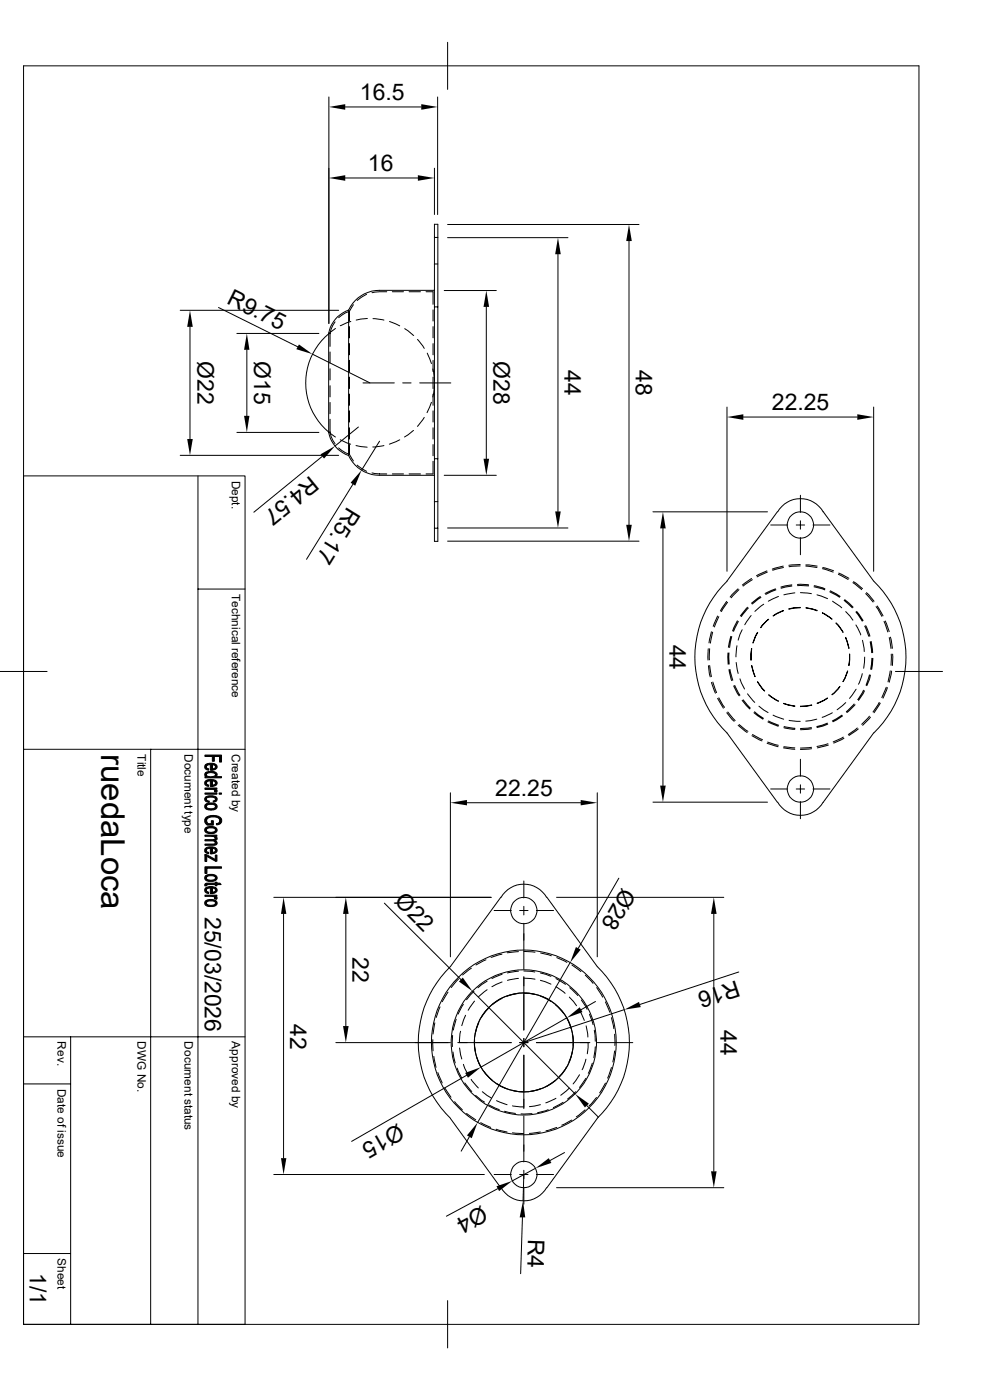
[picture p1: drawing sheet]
<svg xmlns="http://www.w3.org/2000/svg" width="210mm" height="297mm" viewBox="0 0 210 297" stroke-linecap="round" stroke-linejoin="round" font-family="sans-serif">
<g fill="none" stroke="#000" stroke-width=".21">
<path d="M5 14h189.9v267h-189.9zM95 9v10M69.8 20.6v48M73.2 22.7h16.2M73.2 37.8h15.4M92.2 35.7v9.8M92.8 20.6v24.9M92.2 50.4v14.7M92.2 56h.7M92.9 50.4h-.7v-2.8h.7v67.3h-.7v-2.8M95 47.6h40.6M95 50.4h25.5"/>
<path d="M118.4 53.9v54.6M133.4 51.1v60.2M38.2 65.8h33.6M40.3 69.3v23.8M46.4 65.2l16.8 8.4M50.2 70.7h17.4M52.4 74.2v14M66.3 75.1l12.2 6.1M69.7 70.7v21M69.7 70.7l.3 .1M69.8 70.8a13.6 13.6 0 0 0 1.4 21.9M70 70.8v2.7"/>
<path d="M70 74.7v2.3M70 78.2v2.4M71.1 68.3l-.9 1.5-.2 1M71.2 69.7l-1.5 1M74 65.8v30.8M74 65.8a6.5 6.5 0 0 0-4.3 4.9M74.1 66v2.1M74.1 69.3v2.4M74.1 72.9v2.4M74.1 76.5v2.3M74.1 66l-.8 .4-1.5 1M74.4 68.2l-2.2 .9"/>
<path d="M75 64.6l-.9 1.4M77.8 62.4l-2 1.4M77.9 67.6l-2.3 .3M79.1 67.6l2.3 .3M82 61.9l-3.1 .2M82.6 68.2l2.2 .9M83.2 61.9h2.4M85.9 69.7l1.9 1.5M86.8 61.9h2.4M88.6 72l1.4 1.9M90.4 61.9h1.5v2.7M90.6 74.9l.9 2.2"/>
<path d="M91.8 78.3l.4 2.3M91.9 65.7v2.4M91.9 69.3v2.4M91.9 72.9v2.4M91.9 76.5v2.3M92.2 65.1v32.2M92.2 65.1h.7M92.2 61.6h-11.7a7.3 7.3 0 0 0-6.5 4.2M94.2 61.6h11.1M103.2 65.1v32.2M38.2 96.6h33.6M50.2 91.7h17.4"/>
<path d="M68.4 96.8l-14.6 11.9M69.7 91.7a6.5 6.5 0 0 0 4.3 4.9M70 81.8v2.4M70 85.4v2.4M70 88.9v2.8M70 91.7l.2 .9 .9 1.5M70 91.7h-.3M71.8 95l1.5 1.1 .8 .3M72.2 93.3l2.2 .9M74 96.6a7.3 7.3 0 0 0 6.5 4.2h11.7M74.1 80v2.4M74.1 83.6v2.4"/>
<path d="M74.1 87.2v2.3M74.1 90.8v2.3M74.1 94.3v2.1M74.1 96.4l.9 1.4M75.5 94.5l2.4 .4M75.8 98.7l2 1.3M76 90.6l-4.9 4M77 81.2h6.7M80.5 93.6l-3.8 6.1M81.4 94.5l-2.3 .3M84.8 93.3l-2.2 .9M85.4 81.2h1.8"/>
<path d="M87.7 91.3l-1.9 1.4M89 81.2h6.6M90 88.6l-1.4 1.9M91.5 85.3l-.9 2.2M91.9 80v2.4M91.9 83.6v2.4M91.9 87.2v2.3M91.9 90.8v2.3M91.9 94.3v2.4M91.9 97.9v2.6h-1.5M92.2 81.8l-.4 2.4M92.2 97.3v14.8"/>
<path d="M92.2 97.3h.7M154.2 86.4v34.8M157.7 88.5h24.2M185.3 86.4v34.8M5 101h47v180h-47M42 101v180M74.9 102.7l-9.9 16M78.9 100.3l3.1 .2M83.2 100.5h2.4M86.8 100.5h2.4M92.2 112.1h.7M92.2 106.4h.7"/>
<path d="M94.2 100.8h11.1M95 114.8h40.6M95 112h25.5M138.5 108.6h24.3M140.6 112.1v54.6M163.5 111.4h3.6M164.9 108.5l-10.7 14.8M165 108.6a5.6 5.6 0 0 1 9.6 0l10.7 14.7M168.9 111.4h1.8M169.8 119.8l-2.5 .1M169.8 105.1v3.6M169.8 110.5v1.8"/>
<path d="M169.8 114v3.7M170.9 119.8l2.5 .3M172.5 111.4h3.6M42 125h10M150.2 137.6v2.4M150.5 137.6v2.4M150.9 134l-.5 2.4M151.2 134.1l-.5 2.3M152.2 130.7l-.9 2.2M152.5 130.8l-.9 2.2M154.1 127.6l-1.3 2M154.2 123.3a22.4 22.4 0 0 0 0 32.2l10.7 14.7"/>
<path d="M154.3 127.8l-1.3 2M154.4 138.5l.1 2.4M154.6 138.5l.1 2.4M155 135l-.5 2.3M155.2 135l-.4 2.4M156.3 137l-.2 2.4M156.4 131.7l-1 2.2M156.5 124.9l-1.6 1.8M156.6 131.8l-1 2.1M156.8 125.1l-1.7 1.7M157.4 133.6l-.8 2.2M158.6 128.8l-1.5 1.9"/>
<path d="M158.7 129l-1.4 1.8M159.3 130.6l-1.3 1.9M159.4 137.6l-.1 2.4M159.4 122.7l-1.9 1.4M159.5 137.6l-.2 2.4M159.6 123l-2 1.3M160.7 134.2l-1 2.2M160.7 134.2l-.9 2.2M161.3 126.5l-1.9 1.5M161.4 126.7l-1.8 1.4M162 128.2l-1.9 1.5M162.7 121.1l-2.2 1"/>
<path d="M162.8 121.4l-2.2 1M163 131.4l-1.6 1.7M163.1 131.4l-1.7 1.8M164.5 124.9l-2.2 1M164.6 125.1l-2.2 1M165.1 126.5l-2.1 1.1M166.2 129.5l-2.2 1.1M166.2 120.1l-2.4 .6M166.2 129.6l-2.2 1.1M166.2 120.4l-2.3 .6M168 124.1l-2.3 .4M168 124.3l-2.3 .5"/>
<path d="M168.6 125.8l-2.3 .4M169.2 124l2.3 .1M169.2 124.2l2.3 .1M169.8 128.9l-2.5 .3M169.8 128.9l-1.3 .1-1.2 .2M169.8 120.1l-2.4 .1M169.8 125.7l2.3 .2M170.9 120.1l2.4 .3M171 128.9l2.4 .6M171 129l2.3 .6M172.7 124.5l2.3 .6M172.7 124.2l2.3 .7"/>
<path d="M173.3 126.2l2.3 .8M174.5 130l2 1.3M174.5 130l2 1.4M174.5 120.6l2.2 .8M174.5 120.4l2.3 .7M176 125.6l2.1 1.1M176.1 125.3l2.1 1.2M176.6 127.6l2 1.3M177.3 132.2l1.5 2M177.4 132.2l1.5 1.9M177.8 121.8l2.1 1.1M177.9 121.6l2.2 1.1"/>
<path d="M179.1 127.4l1.7 1.5M179.2 127.2l1.8 1.6M179.4 135.3l.6 2.2M179.4 129.8l1.5 1.8M179.4 135.2l.7 2.3M180.2 138.8l-.2 2.4M180.3 138.8l-.2 2.4M180.9 123.6l1.9 1.5M181.1 123.4l1.9 1.5M181.6 129.8l1.3 2M181.6 132.6l1 2.1M181.7 129.7l1.4 2"/>
<path d="M183 135.8l.3 2.4M183.4 139.4l-.2 2.4M183.4 132.8l.9 2.2M183.6 132.7l.9 2.3M183.6 125.9l1.6 1.8M183.8 125.7l1.6 1.9M184.6 136.1l.3 2.4M184.8 136.1l.3 2.4M185 139.7l-.3 2.3M185.2 139.7l-.3 2.3M185.4 123.3a22.4 22.4 0 0 1 0 32.2l-10.8 14.7M185.8 128.7l1.3 2.1"/>
<path d="M186.1 128.6l1.2 2M187.5 131.8l.8 2.3M187.8 131.7l.8 2.3M188.6 135.3l.4 2.3M188.9 135.2l.4 2.3M189.1 138.8l-.1 2.3M189.4 138.8l-.1 2.4M0 142.5h10M5 159h47M32 159v122M150.3 141.2l.4 2.4M150.5 141.2l.4 2.4"/>
<path d="M150.9 144.8l.9 2.3M151.2 144.7l.8 2.2M152.2 148.2l1.3 2M152.5 148l1.2 2.1M154.2 151.2l1.5 1.8M154.4 151l1.6 1.9M154.6 142.1l.6 2.3M154.9 142l.5 2.3M155.7 145.5l1.1 2.1M155.9 145.4l1.1 2.1M156.2 140.5l.4 2.4M156.6 153.9l1.9 1.5"/>
<path d="M156.8 153.7l1.9 1.5M157 144l.9 2.2M157.4 148.6l1.6 1.8M157.6 148.5l1.6 1.7M158.6 147.2l1.5 1.8M159.4 141.2l.7 2.4-.6-2.4M159.5 156.1l2.1 1.1M159.6 155.8l2.2 1.1M159.9 151.2l1.9 1.4M160.1 151l1.9 1.4M160.7 144.7l1.5 1.9M161 149.8l1.9 1.4"/>
<path d="M162.7 157.7l2.4 .7M162.9 157.4l2.2 .7M162.9 153.2l2.2 .9M163 153l2.2 .8M163.1 147.4l2 1.4M163.1 147.4l2 1.3M164 151.7l2.2 .9M166.2 158.7l2.4 .3M166.2 149.3l2.4 .5M166.2 149.2l2.4 .6M166.3 154.4l2.3 .3M166.3 158.4l2.3 .3"/>
<path d="M166.3 154.1l2.4 .4M167.4 152.8l2.4 .2M172.1 154.3l-2.3 .3M172.2 154.6l-2.4 .2M172.2 149.6l-2.4 .2M172.2 158.5l-2.4 .2M172.2 158.8l-2.4 .2M172.2 149.6l-2.4 .3M173.3 152.6l-2.4 .4M175.5 148.1l-2.1 1.1M175.5 153.4l-2.2 .7M175.6 148.1l-2.2 1.1"/>
<path d="M175.6 153.6l-2.3 .7M175.6 157.8l-2.3 .6M175.7 158.1l-2.3 .6M176.6 151.2l-2.2 1M178.1 145.6l-1.6 1.8M178.2 145.6l-1.7 1.8M178.6 151.7l-2 1.3M178.7 151.9l-2 1.2M178.9 156.4l-2.2 1M179 156.6l-2.1 1M179.4 149.1l-1.8 1.5M179.8 142.4l-1 2.2"/>
<path d="M179.8 142.4l-.9 2.2M181.2 149.4l-1.7 1.6M181.4 149.5l-1.7 1.7M181.6 146.2l-1.4 2M181.9 154.4l-1.9 1.4M182.1 154.6l-2 1.4M182.9 142.9l-.8 2.3M183.2 146.4l-1.3 2M183.4 146.6l-1.3 2M184.4 143.2l-.7 2.2M184.4 151.9l-1.6 1.8M184.7 143.2l-.8 2.3"/>
<path d="M184.7 152.1l-1.7 1.8M186.5 149l-1.3 2M186.7 149.2l-1.3 2M188 145.8l-.9 2.2M188.3 145.9l-1 2.2M188.8 142.3l-.4 2.4M189.1 142.4l-.5 2.3M189.9 142.5h10M95.5 168.2v34.8M99.1 170.3h24.1M126.7 168.2v34.8M138.5 170.2h24.3"/>
<path d="M163.5 167.4h3.6M165 170.2a5.6 5.6 0 0 0 9.6 0M168.9 167.4h1.8M169.8 161.1v3.6M169.8 166.5v1.8M169.8 170.1v3.6M172.5 167.4h3.6M58.1 190.4h46.1M60.2 193.9v51.8M73.4 193.9v23.8M81.5 191.6l16.3 16.2M104.8 193.2h3.7"/>
<path d="M106.3 190.3l-10.8 14.8a22.4 22.4 0 0 0 0 32.1M106.3 190.4a5.6 5.6 0 0 1 9.7 0M110.2 193.2h1.8M111.1 186.9v3.6M111.1 192.3v1.8M111.1 195.9v9.7M113.8 193.2h3.6M116 190.3l10.7 14.8a22.4 22.4 0 0 1 0 32.1M118.1 190.4h35.4M131.3 186.3l-8.6 14.9M151.4 193.9v54.6M5 220h47"/>
<path d="M15 220v61M92.2 217l-.3 2.4M93.3 213.6l-.8 2.3M95 210.5l-1.2 2M96 219.7v2.3M96.8 216.2l-.6 2.3M97.3 207.7l-1.6 1.8M97.7 218.8l-.2 2.3M98.3 213.1l-1.1 2M98.8 215.4l-.8 2.2M100 205.4l-1.9 1.4M100.2 210.3l21.8 21.8"/>
<path d="M100.5 210.3l-1.5 1.8M100.7 212.4l-1.4 1.9M101.6 217l-.8 2.3M103.1 203.6l-2.1 1.1M103.3 208.2l-1.9 1.3M103.3 210l-1.8 1.5M103.5 214l-1.4 1.9M106.5 211.8l-2.1 1.3M106.5 202.4l-2.3 .7M106.5 206.7l-2.1 .9M106.5 208.3l-2.1 1M109.9 210.8l-2.3 .5"/>
<path d="M110 206l-2.3 .4M110 201.9l-2.4 .2M110 207.6l-2.3 .4M111.1 210.7l2.4 .3M111.1 206l2.4 .2M111.1 201.8l2.4 .2M111.1 207.5l2.4 .2M111.1 207.2v11.3M114.6 206.4l2.3 .7M114.6 208l2.3 .8M114.7 211.4l2.2 1.1M114.7 202.2l2.3 .6"/>
<path d="M117.9 213.2l1.6 1.7M117.9 209.3l2 1.4M117.9 207.6l2.1 1.2M118.1 203.2l2.2 1M120.2 215.9l.9 2.3M120.2 215.9l-18.2 10.5M120.8 211.5l1.5 1.9M120.9 209.5l1.7 1.7M120.9 204.2l-19.6 34M121.3 204.7l1.9 1.4M121.4 219.4l.2 2.4M122.9 214.4l1.1 2.1"/>
<path d="M123.3 212.1l1.2 2M124.2 206.9l1.6 1.7M124.3 217.6l.4 2.4M125.1 215.2l.7 2.2M126.1 218.6l.2 2.3M126.3 212.5l-3 1.7M126.6 209.5l1.2 2M128.4 212.6l1 2.2M129.7 215.9l.5 2.3M130.4 219.4v2.4M132.4 214.2l-21.3 7M156.7 206.2l-21 6.9"/>
<path d="M5 230h10M71.2 221.2h24.3M91.8 220.6l.1 2.3M92 224.1l.5 2.3M92.9 227.5l.9 2.2M94.4 230.8l1.3 2M95.5 237.3l10.8 14.7M96.1 223.2l.5 2.3M96.4 233.7l1.7 1.8M97 226.6l1 2.1M97.1 221.2h11.4M97.5 222.3l.5 2.4"/>
<path d="M98.3 225.8l1 2.2M98.6 229.7l1.5 1.9M99 236.2l1.9 1.4M99 228.1l-24.4 14M99.9 229l1.6 1.8M100.7 220.5l.1 2.5M100.9 232.4l1.9 1.4M101.1 224.2l1 2.2M102 238.2l2.1 1M102.3 231.6l2 1.4M102.7 227.4l1.7 1.8M103.8 234.4l2.1 1"/>
<path d="M105.2 239.6l2.4 .6M105.3 233.5l2.3 .9M105.4 229.9l2.1 1.1M107 235.8l2.3 .4M108.7 234.6l2.4 .2M108.7 231.3l1.1 .3h1.3M110.2 221.2h1.8M111.1 236.8v9.7M111.1 220.3v1.8M111.1 223.9v11.3M112.9 236.3h-2.4M114.6 234.4l-2.3 .4"/>
<path d="M114.7 231l-2.4 .6M116.3 235.4l-2.3 .7M117.8 229.2l-2 1.3M117.9 233l-2.1 1M118.1 239.2l-2.3 .7M119.5 233.8l-2.1 1.2M120.1 226.4l-1.4 1.9M120.8 230.8l-1.8 1.6M121.3 237.6l-2.1 1.1M121.4 223l-.7 2.3M122.1 231.6l-1.7 1.6M122.9 228l-1.3 2"/>
<path d="M124.1 235.5l-1.8 1.4M124.3 224.7l-.8 2.2M124.3 228.8l-1.4 1.9M124.5 234.6l2.5 2.4M124.8 221.2l-.2 2.4M125.1 221.2h-11.3M125.6 225.6l-.8 2.1M126.3 222.1l-.3 2.3M126.5 232.8l-1.5 1.8M126.7 237.3l-10.7 14.7M126.7 221.2h7.5M128.4 229.8l-1.2 2.1"/>
<path d="M129.7 226.5l-.8 2.2M130.4 223l-.4 2.3M58.1 249.2h44.6M99.6 241.2l-1.8 3M104.8 249.2h3.7M105.6 252.2l-10.9 5.8M106.3 252a5.6 5.6 0 0 0 9.7 0M108.7 240.3l2.4 .2M110.2 249.2h1.8M110.8 258.3l-.4 11.9M111.1 249.2l-.1 5.6M111.1 248.3v1.8"/>
<path d="M111.1 251.8v3.7M113.6 247.9l-4.9 2.6M113.8 249.2h3.6M114.6 240.2l-2.3 .3M118.1 252h35.4M119.8 244.5l-3.1 1.7M5 265.9h10M95 275.9v10.1"/>
<circle cx="169.8" cy="111.4" r="2.8"/>
<circle cx="169.8" cy="167.4" r="2.8"/>
<circle cx="111.1" cy="193.2" r="2.8"/>
<circle cx="111.1" cy="221.1" r="19.6"/>
<circle cx="111.1" cy="221.2" r="15.4"/>
<circle cx="111.1" cy="221.1" r="10.5"/>
<circle cx="111.1" cy="249.2" r="2.8"/>
</g>
<g fill="#000" stroke="#000" stroke-width=".21">
<path d="M43.5 164.1l.3-.3v1l-.4-.3z" fill-rule="evenodd"/>
<path d="M43.6 162.3l.2-.2v.7l.5 .3-.1 .3a.75 .75 0 0 1-.6-1.1z" fill-rule="evenodd"/>
<path d="M43.5 165.8l.3-.2v.7l.5 .2-.1 .3a.72 .72 0 0 1-.7-1z" fill-rule="evenodd"/>
<path d="M43.6 169.1l.2-.1v.7l.6 .3v.2a.7 .7 0 0 1-.8-.2 .7 .7 0 0 1 0-.8z" fill-rule="evenodd"/>
<path d="M43.7 173.4l.2 1 .3 .4h.6v-.7h.5v.9h-1.4l-.2-.2-.3-.4v-.5z" fill-rule="evenodd"/>
<path d="M45.6 177.4l.1 .4z" fill-rule="evenodd"/>
<path d="M43.8 162.1l.6-.2 .9 .1 .4 .1v.6l-.2-.4-.5-.1v1.2h-.4v-1.2l-.6 .1-.2 .4z" fill-rule="evenodd"/>
<path d="M43.8 165.6l.8-.2h.8l.3 .2v.5l-.2-.3-.5-.1v1.1h-.4v-1.1l-.6 .1-.2 .3z" fill-rule="evenodd"/>
<path d="M45.2 169.9l.4-.1 .1-.3v.6l-.4 .1z" fill-rule="evenodd"/>
<path d="M43.8 170.6l.6-.3 .9 .1 .4 .2v.5a1.27 1.27 0 0 0-1.8-.2l-.1 .2z" fill-rule="evenodd"/>
<path d="M43.8 175.6l.6-.3 1.1 .1 .2 .2v.5a1.27 1.27 0 0 0-1.8-.2l-.1 .2z" fill-rule="evenodd"/>
<path d="M43.5 178.1l2.1-.1 .1 .8-.1-.2-.4-.2h-1.7z" fill-rule="evenodd"/>
<path d="M43.8 179.9l.5-.2h1l.4 .2v.5l-.2-.4h-.5v1.1h-.4v-1.2l-.6 .2-.2 .3z" fill-rule="evenodd"/>
<path d="M43.5 168.2h2.5v.3h-2.5z" fill-rule="evenodd"/>
<path d="M43.5 167.2h2.5v.2h-.4v.4l-.4-.3h-1.7z" fill-rule="evenodd"/>
<path d="M43.5 177.2h2.5v.2h-.4v.3l-.3-.2-1.8-.1z" fill-rule="evenodd"/>
<path d="M45 162.2v.9h.2l.5-.3v-.7a.68 .68 0 0 1 .3 .9 .68 .68 0 0 1-.8 .4h-.2z" fill-rule="evenodd"/>
<path d="M43.8 163.8l.9-.1a1.04 1.04 0 0 1 1.4 .8l-.4 .3v-.5a1.33 1.33 0 0 0-1.9 0z" fill-rule="evenodd"/>
<path d="M45 165.7v.9l.7-.3v-.7a.7 .7 0 0 1 .3 .8 .7 .7 0 0 1-.8 .4h-.2z" fill-rule="evenodd"/>
<path d="M45.6 167.4l.5 .3-.2 .4-.4-.1z" fill-rule="evenodd"/>
<path d="M43.8 169l.5-.2h.7a.85 .85 0 0 1 1.1 .9l-.4 .4v-.6a1.41 1.41 0 0 0-1.9 0z" fill-rule="evenodd"/>
<path d="M43.5 170.7l.3-.1v.5a1.25 1.25 0 0 0 1.9 0v-.5a.72 .72 0 0 1 .3 .9 .72 .72 0 0 1-.9 .3l-.4 .1a.94 .94 0 0 1-1.3-1z" fill-rule="evenodd"/>
<path d="M43.5 175.7l.3-.1v.5a1.25 1.25 0 0 0 1.9 0v-.5a.72 .72 0 0 1 .3 .9 .72 .72 0 0 1-.9 .3h-.4a.87 .87 0 0 1-1-.2 .87 .87 0 0 1-.2-.9z" fill-rule="evenodd"/>
<path d="M45.7 177.5a.45 .45 0 0 1 .4 .4 .45 .45 0 0 1-.5 .5z" fill-rule="evenodd"/>
<path d="M43.5 179.1h1.9l.3-.2v-.5a.5 .5 0 0 1 .3 .7 .5 .5 0 0 1-.7 .2h-1.8z" fill-rule="evenodd"/>
<path d="M45.9 174.8l.5-.3 .3-.4v.7l-.7 .2z" fill-rule="evenodd"/>
<path d="M46.5 168.2h.5v.3h-.5z" fill-rule="evenodd"/>
<path d="M43.5 160.2h3.5v1.5h-.4v-1.2h-1.1v1h-.5v-1h-1.5z" fill-rule="evenodd"/>
<path d="M43.5 164.8h.3v-.3a1.33 1.33 0 0 0 1.9-.2v.5h1.3v.2h-3.5z" fill-rule="evenodd"/>
<path d="M43.9 173.3l1.3-.3 .9 .1a.92 .92 0 0 1 .9 .7 .92 .92 0 0 1-.3 1v-.7a1.65 1.65 0 0 0-2.4-.6l-.4 .2-.1 .4v-.7z" fill-rule="evenodd"/>
<path d="M43.5 181.3l.3 .4 .1 1.1h-.4z" fill-rule="evenodd"/>
<path d="M43.6 187.5l.3-.1v.5l-.4 .1z" fill-rule="evenodd"/>
<path d="M43.5 180l.3-.1v.7l.5 .2-.1 .3a.76 .76 0 0 1-.7-1.1z" fill-rule="evenodd"/>
<path d="M43.6 188.4l.2-.1v.8l.5 .2-.1 .3a.73 .73 0 0 1-.7-.4 .73 .73 0 0 1 .1-.8z" fill-rule="evenodd"/>
<path d="M43.5 181.3h.3l1.9 1v.4l-1.9-1z" fill-rule="evenodd"/>
<path d="M43.8 185.7l.6-.2 1.1 .1 .2 .1v.6a1.27 1.27 0 0 0-1.8-.3l-.1 .3z" fill-rule="evenodd"/>
<path d="M43.8 188.3l.6-.2 1 .1 .3 .1v.5l-.2-.3-.5-.1v1.2h-.4v-1.2l-.6 .1-.2 .3z" fill-rule="evenodd"/>
<path d="M43.8 191.1l.6-.3 1.1 .1 .2 .2v.5a1.27 1.27 0 0 0-1.8-.3l-.1 .3z" fill-rule="evenodd"/>
<path d="M45.7 181.4h.3v1.3h-.3z" fill-rule="evenodd"/>
<path d="M43.5 189.9h2.5v.3h-.4v.3l-.3-.3h-1.8z" fill-rule="evenodd"/>
<path d="M45 180l.1 .8 .5-.1 .1-.2v-.6a.7 .7 0 0 1 .3 .9 .7 .7 0 0 1-.9 .3h-.1z" fill-rule="evenodd"/>
<path d="M43.5 185.9l.3-.2v.6a1.25 1.25 0 0 0 1.9 0v-.6a.7 .7 0 0 1 .3 .9 .7 .7 0 0 1-.8 .4h-.5a.87 .87 0 0 1-1-.2 .87 .87 0 0 1-.2-.9z" fill-rule="evenodd"/>
<path d="M45 188.4v.9h.2l.5-.4v-.6a.68 .68 0 0 1 .3 .8 .68 .68 0 0 1-.8 .4l-.2 .1z" fill-rule="evenodd"/>
<path d="M45.6 190.2l.5 .2-.2 .4-.4-.1z" fill-rule="evenodd"/>
<path d="M43.5 191.2l.3-.1v.5a1.25 1.25 0 0 0 1.9 0v-.5a.72 .72 0 0 1 .3 .9 .72 .72 0 0 1-.9 .3h-.4a.87 .87 0 0 1-1-.2 .87 .87 0 0 1-.2-.9z" fill-rule="evenodd"/>
<path d="M43.9 187.4h1.8v-.2h.3v.2h.7l.2 .3h-.9v.2h-.3v-.2h-1.8v.1z" fill-rule="evenodd"/>
<path d="M43.5 183.9h3.5v.3h-3.1v1.1h-.4z" fill-rule="evenodd"/>
</g>
<g fill="#000">
<path d="M69.8 22.7l3.4-.6v1.2zM69.8 37.8l3.4-.6v1.2zM88.6 37.2l3.6 .6-3.6 .6zM89.4 22.1l3.4 .6-3.4 .6zM118.4 50.4l.6 3.5h-1.2zM133.4 47.6l.6 3.5h-1.2zM40.3 65.8l.6 3.5h-1.2zM52.4 70.7l.5 3.5h-1.1zM63.4 73.1l2.9 2-3.4-1zM103.2 61.6l.6 3.5h-1.2zM39.7 93.1h1.2l-.6 3.5zM51.8 88.2h1.1l-.5 3.5z"/>
<path d="M68 96.4l3.1-1.8-2.4 2.7zM102.6 97.3h1.2l-.6 3.5zM154.2 88.5l3.5-.6v1.2zM181.9 87.9l3.4 .6-3.4 .6zM76.7 99.7l-1.3 3.3-1-.6zM117.8 108.5h1.2l-.6 3.5zM132.8 111.3h1.2l-.6 3.5zM140.6 108.6l.6 3.5h-1.2zM95.5 170.3l3.6-.6v1.2zM123.2 169.7l3.5 .6-3.5 .6zM140 166.7h1.2l-.6 3.5zM60.2 190.4l.5 3.5h-1.1z"/>
<path d="M73.4 190.4l.6 3.5h-1.2zM151.4 190.4l.6 3.5h-1.2zM72.8 217.7h1.2l-.6 3.5zM98.2 207.4l2 2.9-2.8-2.1zM122.2 200.9l1 .6-2.3 2.7zM120.2 215.9l2.8-2.2 .6 1zM132.4 214.2l3.2-1.6 .3 1.1zM98.7 227.6l3.3-1.2-2.7 2.2zM122 232.1l2.9 2-.8 .8zM59.6 245.7h1.1l-.5 3.5zM101.3 238.2l-1.2 3.3-1-.6zM105.3 251.7l3.4-1.2-2.8 2.2z"/>
<path d="M111 254.8l.4 3.5h-1.2zM113.6 247.9l2.8-2.2 .6 1zM150.8 248.5h1.2l-.6 3.5z"/>
</g>
<text font-size="7" x="21.5" y="160" transform="rotate(90 21.5 160)">ruedaLoca</text>
<g font-size="4.9">
<text x="76.4" y="21.2">16.5</text>
<text x="78.1" y="36.3">16</text>
<text x="47.9" y="64.3" transform="rotate(27 47.9 64.3)">R9.75</text>
<text x="41.9" y="76.6" transform="rotate(90 41.9 76.6)">Ø22</text>
<text x="53.9" y="76.6" transform="rotate(90 53.9 76.6)">Ø15</text>
<text x="104.7" y="76.6" transform="rotate(90 104.7 76.6)">Ø28</text>
<text x="119.8" y="78.6" transform="rotate(90 119.8 78.6)">44</text>
<text x="134.9" y="78.6" transform="rotate(90 134.9 78.6)">48</text>
<text x="163.7" y="87">22.25</text>
<text x="65.8" y="100.8" transform="rotate(141 65.8 100.8)">R4.57</text>
<text x="73.7" y="107.3" transform="rotate(122 73.7 107.3)">R5.17</text>
<text x="142" y="136.7" transform="rotate(90 142 136.7)">44</text>
<text x="105" y="168.8">22.25</text>
<text x="83.5" y="191.3" transform="rotate(45 83.5 191.3)">Ø22</text>
<text x="132" y="188.1" transform="rotate(120 132 188.1)">Ø28</text>
<text x="43.5" y="194.5" transform="rotate(90 43.5 194.5)">25/03/2026</text>
<text x="74.8" y="203.1" transform="rotate(90 74.8 203.1)">22</text>
<text x="156.2" y="207.9" transform="rotate(162 156.2 207.9)">R16</text>
<text x="61.6" y="217.2" transform="rotate(90 61.6 217.2)">42</text>
<text x="152.8" y="218.6" transform="rotate(90 152.8 218.6)">44</text>
<text x="84.5" y="238.3" transform="rotate(150 84.5 238.3)">Ø15</text>
<text x="102.2" y="255.7" transform="rotate(152 102.2 255.7)">Ø4</text>
<text x="112.1" y="262.8" transform="rotate(92 112.1 262.8)">R4</text>
<text x="6.3" y="270" transform="rotate(90 6.3 270)">1/1</text>
</g>
<g font-size="2.5">
<text x="49.2" y="102" transform="rotate(90 49.2 102)">Dept.</text>
<text x="49.2" y="126" transform="rotate(90 49.2 126)">Technical reference</text>
<text x="29.2" y="160" transform="rotate(90 29.2 160)">Title</text>
<text x="39.2" y="160" transform="rotate(90 39.2 160)">Document type</text>
<text x="49.2" y="160" transform="rotate(90 49.2 160)">Created by</text>
<text x="12.2" y="220.9" transform="rotate(90 12.2 220.9)">Rev.</text>
<text x="29.2" y="220.9" transform="rotate(90 29.2 220.9)">DWG No.</text>
<text x="39.2" y="220.9" transform="rotate(90 39.2 220.9)">Document status</text>
<text x="49.2" y="220.9" transform="rotate(90 49.2 220.9)">Approved by</text>
<text x="12.2" y="231" transform="rotate(90 12.2 231)">Date of issue</text>
<text x="12.2" y="266.9" transform="rotate(90 12.2 266.9)">Sheet</text>
</g>
</svg>
